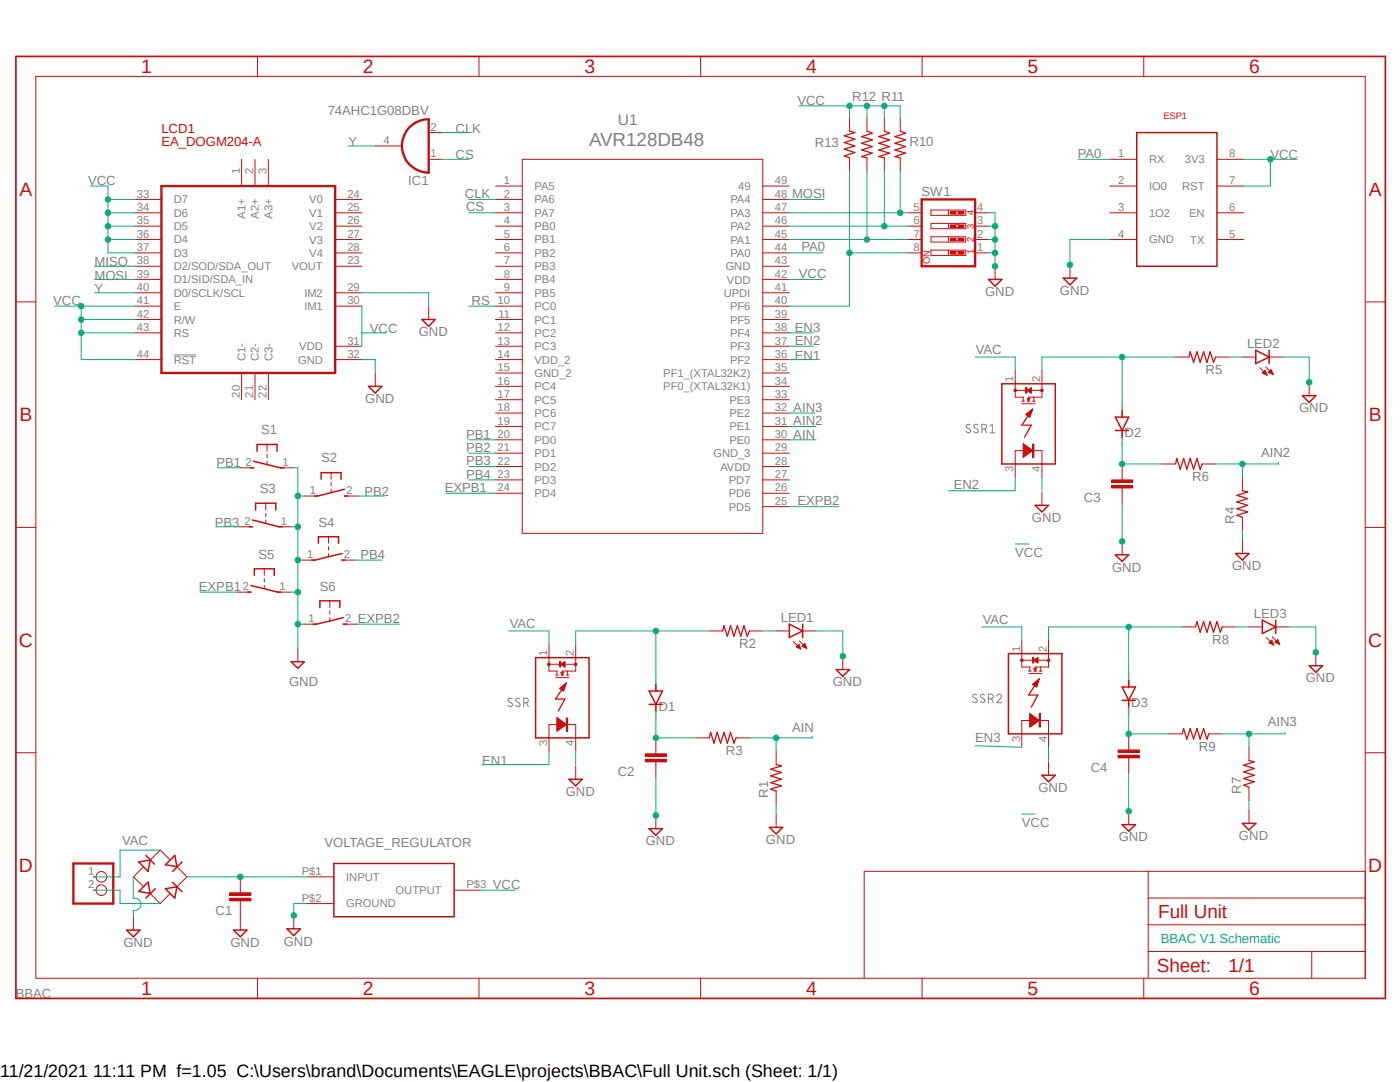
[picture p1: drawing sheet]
<svg xmlns="http://www.w3.org/2000/svg" width="279mm" height="216mm" viewBox="0 0 279 216" stroke-linecap="round" stroke-linejoin="round" font-family="sans-serif">
<path d="M2.5 10.9l274.4 189M276.9 10.9l-274.4 189" fill="none" stroke="#fff" stroke-width=".2"/>
<g fill="none" stroke="#808080" stroke-width=".2">
<path d="M34.7 70.8h4.5M193.6 84.8a.44 .44 0 0 0-.5-.1 .44 .44 0 0 0-.2 .5l.8 .6v.2l-.4 .4-.6-.3M195.2 84.8a.44 .44 0 0 0-.6-.1 .44 .44 0 0 0-.2 .5l.7 .4a.4 .4 0 0 1 .1 .5 .4 .4 0 0 1-.3 .3l-.6-.3M196 85.6h.4a.49 .49 0 0 0 .4-.7l-.2-.2h-.6v1.7M196.5 85.6l.4 .8M197.6 85l.4-.3v1.7M197.6 86.4h.9M102.2 139.4a.44 .44 0 0 0-.6-.1 .44 .44 0 0 0-.2 .6l.7 .4a.4 .4 0 0 1 .2 .4 .4 .4 0 0 1-.4 .3l-.6-.2M103.7 139.4a.44 .44 0 0 0-.5-.1 .44 .44 0 0 0-.2 .6 1.09 1.09 0 0 1 .8 .7l-.2 .4h-.2l-.5-.2M194.9 138.6a.44 .44 0 0 0-.5-.1 .44 .44 0 0 0-.2 .6 1.09 1.09 0 0 1 .8 .7l-.1 .4h-.3l-.5-.2M196.5 138.6a.48 .48 0 0 0-.8 .3v.2l.8 .5a.41 .41 0 0 1-.3 .6l-.6-.2M197.3 139.4h.4a.47 .47 0 0 0 .5-.4 .47 .47 0 0 0-.5-.5h-.4v1.7"/>
<path d="M197.9 139.4l.3 .8M198.9 138.9a.47 .47 0 0 1 .7-.4 .47 .47 0 0 1 .1 .8l-.8 .9h1M104.5 140.3h.5a.47 .47 0 0 0 .5-.5 .47 .47 0 0 0-.5-.5h-.5v1.7M105.1 140.3l.4 .7"/>
</g>
<g fill="none" stroke="#c90d0c" stroke-width=".2">
<path d="M26.9 39.8h5.3M48.2 31.8v5.3M50.9 31.8v5.3M53.6 31.8v5.3M66.9 39.8h5.3M98.9 37.1h5.3M98.9 39.8h5.3M104.2 31.8h48v74.6h-48zM152.2 37.1h5.3M152.2 39.8h5.3M26.9 42.5h5.3M26.9 45.1h5.3"/>
<path d="M26.9 47.8h5.3M26.9 50.5h5.3M26.9 53.1h5.3M26.9 55.8h5.3M26.9 58.4h5.3M66.9 42.5h5.3M66.9 45.1h5.3M66.9 47.8h5.3M66.9 50.5h5.3M66.9 53.1h5.3M66.9 58.4h5.3M98.9 42.5h5.3"/>
<path d="M98.9 45.1h5.3M98.9 47.8h5.3M98.9 50.5h5.3M98.9 53.1h5.3M98.9 55.8h5.3M98.9 58.4h5.3M152.2 42.5h5.3M152.2 45.1h5.3M152.2 47.8h5.3M152.2 50.5h5.3M152.2 53.1h5.3M152.2 55.8h5.3"/>
<path d="M152.2 58.4h5.3M185.8 41.9h6.9v1.1h-6.9zM185.8 44.6h6.9v1h-6.9zM185.8 47.2h6.9v1.1h-6.9zM185.8 49.9h6.9v1.1h-6.9zM189.3 41.9v1.1M189.3 44.6v1M189.3 47.2v1.1M189.3 49.9v1.1M190.8 42.2h.5M190.8 42.7h.5M190.8 44.8h.5"/>
<path d="M190.8 45.4h.5M190.8 47.5h.5M190.8 48h.5M190.8 50.2h.5M190.8 50.7h.5M26.9 61.1h5.3M26.9 63.8h5.3M26.9 66.4h5.3M26.9 71.8h5.3M48.2 74.4v5.4M50.9 74.4v5.4M53.6 74.4v5.4"/>
<path d="M66.9 61.1h5.3M66.9 69.1h5.3M66.9 71.8h5.3M98.9 61.1h5.3M98.9 63.8h5.3M98.9 66.4h5.3M98.9 69.1h5.3M98.9 71.8h5.3M98.9 74.4h5.3M98.9 77.1h5.3M98.9 79.8h5.3M152.2 61.1h5.3"/>
<path d="M152.2 63.8h5.3M152.2 66.4h5.3M152.2 69.1h5.3M152.2 71.8h5.3M152.2 74.4h5.3M152.2 77.1h5.3M152.2 79.8h5.3M98.9 82.4h5.3M98.9 85.1h5.3M98.9 87.8h5.3M98.9 90.4h5.3M98.9 93.1h5.3"/>
<path d="M98.9 95.8h5.3M98.9 98.4h5.3M152.2 82.4h5.3M152.2 85.1h5.3M152.2 87.8h5.3M152.2 90.4h5.3M152.2 93.1h5.3M152.2 95.8h5.3M152.2 98.4h5.3M152.2 101.1h5.3"/>
</g>
<path d="M32.2 37.1h34.7v37.3h-34.7zM183.9 39.8h10.7v13.3h-10.7z" fill="none" stroke="#c90d0c" stroke-width=".47"/>
<path d="M189.7 42.2h1.1v.5h-1.1z" fill-rule="evenodd" fill="#c90d0c"/>
<path d="M189.7 42.2h1.1v.5h-1.1z" fill="none" stroke="#c90d0c" stroke-width=".2"/>
<path d="M191.3 42.2h1.1v.5h-1.1z" fill-rule="evenodd" fill="#c90d0c"/>
<path d="M191.3 42.2h1.1v.5h-1.1z" fill="none" stroke="#c90d0c" stroke-width=".2"/>
<path d="M189.7 44.9h1.1v.5h-1.1z" fill-rule="evenodd" fill="#c90d0c"/>
<path d="M189.7 44.9h1.1v.5h-1.1z" fill="none" stroke="#c90d0c" stroke-width=".2"/>
<path d="M191.3 44.9h1.1v.5h-1.1z" fill-rule="evenodd" fill="#c90d0c"/>
<path d="M191.3 44.9h1.1v.5h-1.1z" fill="none" stroke="#c90d0c" stroke-width=".2"/>
<path d="M189.7 47.5h1.1v.5h-1.1z" fill-rule="evenodd" fill="#c90d0c"/>
<path d="M189.7 47.5h1.1v.5h-1.1z" fill="none" stroke="#c90d0c" stroke-width=".2"/>
<path d="M191.3 47.5h1.1v.5h-1.1z" fill-rule="evenodd" fill="#c90d0c"/>
<path d="M191.3 47.5h1.1v.5h-1.1z" fill="none" stroke="#c90d0c" stroke-width=".2"/>
<path d="M189.7 50.2h1.1v.5h-1.1z" fill-rule="evenodd" fill="#c90d0c"/>
<path d="M189.7 50.2h1.1v.5h-1.1z" fill="none" stroke="#c90d0c" stroke-width=".2"/>
<path d="M191.3 50.2h1.1v.5h-1.1z" fill-rule="evenodd" fill="#c90d0c"/>
<g fill="none" stroke="#c90d0c" stroke-width=".2">
<path d="M74.9 29.1h5.3M85.6 31.8h2.6M85.6 26.5h2.6M181.3 42.5h2.6M181.3 45.1h2.6M181.3 47.8h2.6M181.3 50.5h2.6M191.3 50.2h1.1v.5h-1.1zM194.6 42.5h2.7M194.6 45.1h2.7M194.6 47.8h2.7M194.6 50.5h2.7"/>
<path d="M198.6 53.1v2.7M74.9 74.4v2.7M85.6 61.1v2.7M48 93.3h2.6M53.3 88.7v1.3M53.3 90.7v.7M53.3 92v.7M56 93.3h2.6M60.7 99h2.7M66.1 94.3v1.3M66.1 96.3v.6M66.1 97.6v.7"/>
<path d="M68.7 99h2.7M47.4 118.2h2.7M47.7 105.1h2.7M52.7 113.5v1.3M52.7 115.5v.7M52.7 116.8v.7M53 100.4v1.4M53 102.4v.7M53 103.8v.6M55.4 118.2h2.7M55.7 105.1h2.6M60.2 111.8h2.7"/>
<path d="M65.6 107.1v1.3M65.6 109.1v.7M65.6 110.4v.7M65.8 119.9v1.3M68.2 111.8h2.7M59.4 129.4v2.6M60.5 124.5h2.7M65.8 121.9v.7M65.8 123.2v.7M68.5 124.5h2.7M168.2 130.9v2.7M114.9 152.8v2.7"/>
<path d="M18.6 175h.6M18.6 177.6h.6M28.5 173.1l-1.9 1.9 1.9 1.8M30 178.3l2 2 1.9-1.9M33.9 171.5l-1.9-1.9-2 2M35.3 172.9l2 2.1-2 2M48 177.6v.5M48 179.7v.6M130.9 162.7v2.7M154.9 162.4v2.7M26.6 182.9v2.7M48 182.9v2.7"/>
<path d="M58.6 182.7v2.6"/>
<circle cx="20.2" cy="177.6" r="1.06"/>
<circle cx="20.2" cy="175" r="1.06"/>
</g>
<g fill="none" stroke="#c90d0c" stroke-width=".3">
<path d="M197.3 55.8h2.6l-1.3 1.3zM73.5 77.1h2.7l-1.3 1.3zM84.2 63.8h2.7l-1.3 1.3zM50 93.3h.6M50.6 92l5.4 1.3h.6M51.3 90v-1.3h4v1.3M64.1 95.6v-1.3h4v1.3M68.7 97.6l-5.3 1.4h-.7M68.7 99h.7M49.4 118.2h.7M49.7 105.1h.7M50.1 116.8l5.3 1.4h.7"/>
<path d="M50.4 103.8l5.3 1.3h.6M50.8 114.8v-1.3h3.9v1.3M51 101.8v-1.4h4v1.4M63.5 108.4v-1.3h4.1v1.3M68.2 110.4l-5.3 1.4h-.7M68.2 111.8h.7M58.1 132h2.6l-1.3 1.3zM63.8 121.2v-1.3h4v1.3M68.5 123.2l-5.3 1.3h-.7M68.5 124.5h.7M166.9 133.6h2.6l-1.3 1.4zM113.5 155.5h2.7l-1.3 1.3z"/>
<path d="M27.7 177.9l1.8-1.9 .5 2.3zM27.7 172l2.3-.4-.5 2.3zM29.1 170.7l1.7 1.7M31 177.3l-1.9 1.9M33 172.6l1.9-1.9 .4 2.2zM33 177.3l2.3-.3-.4 2.2zM34.5 176.1l1.8 1.8M36.3 172l-1.8 1.9M129.5 165.4h2.7l-1.3 1.3zM153.5 165.1h2.7l-1.3 1.3zM25.3 185.6h2.6l-1.3 1.3zM46.6 185.6h2.7l-1.3 1.3z"/>
<path d="M57.3 185.3h2.6l-1.3 1.4z"/>
</g>
<path d="M81.6 25.5a5.5 5.5 0 0 1 4-1.7v10.7a5.4 5.4 0 0 1-4.9-3.3 5.4 5.4 0 0 1 .9-5.7zM14.6 172.3h8v8h-8z" fill="none" stroke="#c90d0c" stroke-width=".47"/>
<path d="M45.8 179.2h4.3v.5h-4.3z" fill-rule="evenodd" fill="#c90d0c"/>
<path d="M45.8 179.2h4.3v.5h-4.3z" fill="none" stroke="#c90d0c" stroke-width=".2"/>
<path d="M45.8 178.1h4.3v.5h-4.3z" fill-rule="evenodd" fill="#c90d0c"/>
<path d="M130.9 149.9v.5M130.9 152v.6M45.8 178.1h4.3v.5h-4.3zM48 175v2.6M48 180.3v2.6" fill="none" stroke="#c90d0c" stroke-width=".2"/>
<path d="M128.8 151.5h4.2v.5h-4.2z" fill-rule="evenodd" fill="#c90d0c"/>
<path d="M128.8 151.5h4.2v.5h-4.2z" fill="none" stroke="#c90d0c" stroke-width=".2"/>
<path d="M128.8 150.4h4.2v.5h-4.2z" fill-rule="evenodd" fill="#c90d0c"/>
<g fill="none" stroke="#c90d0c" stroke-width=".2">
<path d="M109.6 130.9v3h1.6v.8M109.6 132.5h5.3M110.9 134.7h.5M110.9 135.2h2.6M111.9 134.7h.6M111.9 134.2h.6l-.3 .5zM113 134.7h.5M113.3 133.9v.8M114.9 131.2v2.7h-2.7v.8M141.6 125.9h2.6M149.6 125.9h2.6M154.9 125.9h2.6"/>
<path d="M158.3 128l1.5 1.5M158.9 129.1l.5-.5 .4 .9zM158.9 129h.7M159 129.1h.6M159 128.9h.6M159.1 128.8h.4M159.2 129.2h.5M159.2 128.7h.3M159.3 128.7h.1M159.4 129.3h.3M159.6 127.9l1.4 1.5M159.6 129.4h.2"/>
<path d="M160.1 128.9h.7M160.2 125.9h2.7M160.2 128.8h.6M160.2 129h.7M160.3 128.7h.4M160.4 128.7h.3M160.5 129.1h.4M160.5 128.6h.2M160.6 128.4h.1M160.6 128.4l-.5 .5 .9 .5M160.6 128.4l.4 1M160.7 129.2h.3"/>
<path d="M160.9 129.3h.1M109.6 147.2v-2.6h5.3v2.6M128.8 150.4h4.2v.5h-4.2zM130.9 147.2v2.7M130.9 152.6v2.6M138.9 147.2h2.7M146.9 147.2h2.7M154.9 149.9v2.7M154.9 157.9v2.6"/>
</g>
<path d="M113 136.3l-2.1 3.2h1.8l-1.3 2.4M144.2 125.9l.3-1.1 .7 2.2 .6-2.2 .7 2.2 .7-2.2 .6 2.2 .7-2.2 .6 2.2 .5-1.1M141.6 147.2l.2-1.1 .7 2.2 .6-2.2 .7 2.2 .7-2.2 .7 2.2 .6-2.2 .7 2.2 .4-1.1M154.9 152.6l1.1 .2-2.2 .7 2.2 .6-2.2 .7 2.2 .7-2.2 .7 2.2 .6-2.2 .7 1.1 .4" fill="none" stroke="#c90d0c" stroke-width=".25"/>
<path d="M106.9 131.2h10.7v16h-10.7zM129.5 137.9h2.7l-1.3 2.6zM130.9 136.6v1.3M157.5 124.5l2.7 1.4-2.7 1.3zM160.2 124.5v2.7M129.5 140.5h2.7M130.9 140.5v1.4" fill="none" stroke="#c90d0c" stroke-width=".3"/>
<path d="M109.3 132.4h.4v.4h-.4z" fill-rule="evenodd" fill="#c90d0c"/>
<path d="M109.3 132.4h.4v.4h-.4z" fill="none" stroke="#c90d0c" stroke-width=".2"/>
<path d="M114.7 132.4h.4v.4h-.4z" fill-rule="evenodd" fill="#c90d0c"/>
<path d="M114.7 132.4h.4v.4h-.4z" fill="none" stroke="#c90d0c" stroke-width=".2"/>
<path d="M111.7 132h.2v1.1h-.2z" fill-rule="evenodd" fill="#c90d0c"/>
<g fill="none" stroke="#c90d0c" stroke-width=".2">
<path d="M261.3 76.3v2.7M207.9 98.2v2.6M223.9 95.2v.6M223.9 97.4v.5M223.9 108v2.7M247.9 107.8v2.6M109.6 128.6v2.6M111.7 132h.2v1.1h-.2zM111.7 137.4l1.3-1.1-.5 1.6zM111.7 137.3h.9M111.8 137.4h.8M111.8 137.2h.9"/>
<path d="M111.9 132.5l.8-.5v1.1zM111.9 137.5h.7M112 137.1h.7M112 132.6h.7M112 132.5h.7M112.1 137.6h.5M112.1 137h.7M112.1 132.7h.6M112.2 132.4h.5M112.2 136.9h.6M112.2 137.7h.3M112.3 132.8h.4"/>
<path d="M112.3 132.3h.4M112.3 136.8h.5M112.4 137.8h.1M112.4 132.9h.3M112.4 136.7h.5M112.5 132.2h.2M112.6 136.7h.3M112.6 133h.1M112.6 132.1h.1M112.7 136.6h.2M112.7 133.1h.1M112.8 136.4h.1"/>
<path d="M112.9 136.4h.1M114.9 128.6v2.6M109.6 147.2v2.7M111.2 143.2l1.8 1.4-1.8 1.3zM111.2 145.8h.1M111.2 145.7h.2M111.2 145.6h.3M111.2 145.5h.4M111.2 145.4h.6M111.2 145.3h.7M111.2 145.2h.9M111.2 145.1h1"/>
<path d="M111.2 145h1.1M111.2 144.9h1.3M111.2 144.9h1.4M111.2 144.7h1.5M111.2 144.7h1.7M111.2 144.6h1.8M111.2 144.5h1.7M111.2 144.4h1.6M111.2 144.3h1.4M111.2 144.2h1.3M111.2 144.1h1.2M111.2 144h1"/>
<path d="M111.2 143.9h.9M111.2 143.8h.7M111.2 143.7h.6M111.2 143.6h.5M111.2 143.5h.3M111.2 143.4h.2M111.2 143.3h.1M113 143.3h.3v2.6h-.3zM114.9 147.2v2.7M61.3 175h5.3M90.6 177.6h5.4M61.3 180.3h5.3"/>
</g>
<path d="M113.2 143.3v2.6" fill="none" stroke="#c90d0c" stroke-width=".25"/>
<path d="M259.9 79h2.7l-1.3 1.3zM206.6 100.8h2.7l-1.4 1.4zM222.6 110.7h2.7l-1.4 1.3zM246.6 110.4h2.7l-1.4 1.4zM66.6 172.3h24v10.6h-24z" fill="none" stroke="#c90d0c" stroke-width=".3"/>
<path d="M221.8 96.9h4.3v.5h-4.3z" fill-rule="evenodd" fill="#c90d0c"/>
<path d="M221.8 96.9h4.3v.5h-4.3z" fill="none" stroke="#c90d0c" stroke-width=".2"/>
<path d="M221.8 95.8h4.3v.5h-4.3z" fill-rule="evenodd" fill="#c90d0c"/>
<g fill="none" stroke="#c90d0c" stroke-width=".2">
<path d="M202.6 76.3v2.9h1.6v.9M202.6 77.9h5.3M205 79.5h.5l-.2 .6zM206.3 79.2v.9M207.9 76.6v2.6h-2.6v.9M234.6 71.2h2.7M242.6 71.2h2.7M247.9 71.2h2.7M251.4 73.4l1.5 1.4M251.9 74.4l1 .4M251.9 74.4l.6-.5 .4 .9M251.9 74.4h.8"/>
<path d="M252.1 74.3h.5M252.1 74.5h.6M252.2 74.1h.4M252.3 74h.2M252.3 74.6h.5M252.4 74h.1M252.6 73.2l1.5 1.5M252.6 74.7h.2M252.8 74.8h.1M253.1 74.3l.6-.5 .4 .9zM253.2 74.3h.7M253.3 71.2h2.6"/>
<path d="M253.3 74.1h.5M253.4 74.4h.6M253.4 74h.4M253.5 74h.2M253.6 73.8h.1M253.7 74.5h.3M253.9 74.6h.1M202.6 92.6v-2.7h5.3v2.7M203.9 80.1h.6M203.9 80.6h2.7M205 80.1h.5M206.1 80.1h.5"/>
<path d="M221.8 95.8h4.3v.5h-4.3zM223.9 92.6v2.6M223.9 97.9v2.6M231.9 92.6h2.7M239.9 92.6h2.7M247.9 95.2v2.7M247.9 103.2v2.7"/>
</g>
<path d="M237.3 71.2l.2-1 .7 2.1 .7-2.1 .6 2.1 .7-2.1 .7 2.1 .6-2.1 .7 2.1 .4-1.1M206.1 81.6l-2.2 3.2h1.9l-1.3 2.4M234.6 92.6l.3-1.1 .6 2.1 .7-2.1 .7 2.1 .6-2.1 .7 2.1 .7-2.1 .6 2.1 .4-1M247.9 97.9l1.1 .3-2.2 .6 2.2 .7-2.2 .7 2.2 .6-2.2 .7 2.2 .7-2.2 .6 1.1 .4" fill="none" stroke="#c90d0c" stroke-width=".25"/>
<path d="M199.9 76.6h10.7v16h-10.7zM250.6 69.9l2.7 1.3-2.7 1.4zM253.3 69.9v2.7M222.6 83.2h2.7l-1.4 2.7zM222.6 85.9h2.7M223.9 81.9v1.3M223.9 85.9v1.3" fill="none" stroke="#c90d0c" stroke-width=".3"/>
<path d="M202.4 77.7h.4v.4h-.4z" fill-rule="evenodd" fill="#c90d0c"/>
<path d="M202.4 77.7h.4v.4h-.4z" fill="none" stroke="#c90d0c" stroke-width=".2"/>
<path d="M207.7 77.7h.4v.4h-.4z" fill-rule="evenodd" fill="#c90d0c"/>
<path d="M207.7 77.7h.4v.4h-.4z" fill="none" stroke="#c90d0c" stroke-width=".2"/>
<path d="M204.7 77.3h.3v1.1h-.3z" fill-rule="evenodd" fill="#c90d0c"/>
<g fill="none" stroke="#c90d0c" stroke-width=".2">
<path d="M202.6 73.9v2.7M204.7 77.3h.3v1.1h-.3zM205 77.9l.8-.5v1zM205 77.9h.8M205.1 78h.7M205.1 77.8h.7M205.3 78.1h.5M205.3 77.7h.5M205.4 78.2h.4M205.4 77.6h.4M205.6 78.3h.2M205.6 77.5h.2"/>
<path d="M205.7 78.4h.1M205.7 77.4h.1M207.9 73.9v2.7M202.6 92.6v2.6M204.2 88.6l1.9 1.3-1.9 1.3zM204.2 91.2l.1 .1M204.2 91.1h.2M204.2 91h.3M204.2 90.9h.4M204.2 90.8h.6M204.2 90.7h.7M204.2 90.6h.9"/>
<path d="M204.2 90.6h1M204.2 90.4h1.1M204.2 90.3h1.2M204.2 90.3h1.4M204.2 90.2h1.5M204.2 90h1.7M204.2 90h1.8M204.2 89.9h1.8M204.2 89.7h1.7M204.2 89.7h1.5M204.2 89.6h1.4M204.2 89.5h1.3"/>
<path d="M204.2 89.4h1.2M204.2 89.3h1M204.2 89.2h.9M204.2 89.1h.7M204.2 89h.6M204.2 88.9h.5M204.2 88.8h.3M204.2 88.7h.2M204.2 88.6h.1M204.7 82.7l1.4-1.1-.6 1.6zM204.8 82.7h.9M204.8 82.6h.9"/>
<path d="M204.9 82.8h.8M204.9 82.5h.9M205.1 82.9h.6M205.1 82.4h.7M205.2 83h.4M205.2 82.3h.6M205.3 82.3h.6M205.4 83.1h.2M205.4 82.1h.5M205.5 83.2h.1M205.6 82h.4M205.7 82h.3"/>
<path d="M205.8 81.9h.2M205.9 81.7h.1M206 81.7h.1M206.1 88.6h.2v2.6h-.2zM207.9 92.6v2.6M262.6 130.2v2.6M209.3 152v2.7M225.3 149.1v.5M225.3 151.2v.6M225.3 161.9v2.6M249.3 161.6v2.7"/>
</g>
<path d="M206.2 88.6v2.6" fill="none" stroke="#c90d0c" stroke-width=".25"/>
<path d="M261.3 132.8h2.6l-1.3 1.4zM207.9 154.7h2.7l-1.3 1.3zM223.9 164.5h2.7l-1.3 1.4zM247.9 164.3h2.7l-1.3 1.3z" fill="none" stroke="#c90d0c" stroke-width=".3"/>
<path d="M223.1 150.7h4.3v.5h-4.3z" fill-rule="evenodd" fill="#c90d0c"/>
<path d="M223.1 150.7h4.3v.5h-4.3z" fill="none" stroke="#c90d0c" stroke-width=".2"/>
<path d="M223.1 149.6h4.3v.6h-4.3z" fill-rule="evenodd" fill="#c90d0c"/>
<g fill="none" stroke="#c90d0c" stroke-width=".2">
<path d="M203.9 130.2v2.9h1.6v.8M203.9 131.7h5.4M205.3 133.9h.5M205.3 134.4h2.6M206.3 133.9h.6M206.3 133.3h.6l-.3 .6zM207.4 133.9h.5M207.7 133.1v.8M209.3 130.4v2.7h-2.7v.8M235.9 125.1h2.7M243.9 125.1h2.7M249.3 125.1h2.6"/>
<path d="M252.7 127.2l1.5 1.5M253.3 128.3l.9 .4M253.3 128.3h.7M253.4 128.4h.6M253.4 128.1h.6M253.5 128.1h.4M253.6 128h.3M253.6 128.4h.5M253.7 127.9h.1M253.8 127.8l-.5 .5M253.8 127.8l.4 .9M253.8 127.8h.1"/>
<path d="M253.9 128.6h.2M253.9 127.1l1.5 1.5M254.1 128.7h.1M254.5 128.1h.7M254.5 128.1l.9 .5M254.5 128.1l.5-.5 .4 1M254.6 128.1h.6M254.6 125.1h2.7M254.6 128h.5M254.7 128.3h.6M254.8 127.9h.3M254.8 127.8h.3"/>
<path d="M254.9 128.4h.4M254.9 127.7h.1M255.1 128.4h.3M255.4 128.6h.1M203.9 146.4v-2.6h5.4v2.6M223.1 149.6h4.3v.6h-4.3zM225.3 146.4v2.7M225.3 151.8v2.6M233.3 146.4h2.6M241.3 146.4h2.6M249.3 149.1v2.7M249.3 157.1v2.7"/>
</g>
<path d="M207.4 135.5l-2.1 3.2h1.8l-1.3 2.4M238.6 125.1l.3-1.1 .6 2.2 .7-2.2 .7 2.2 .6-2.2 .7 2.2 .7-2.2 .6 2.2 .4-1.1M235.9 146.4l.3-1 .7 2.1 .6-2.1 .7 2.1 .7-2.1 .6 2.1 .7-2.1 .7 2.1 .4-1.1M249.3 151.8l1 .2-2.1 .7 2.1 .6-2.1 .7 2.1 .7-2.1 .7 2.1 .6-2.1 .7 1.1 .4" fill="none" stroke="#c90d0c" stroke-width=".25"/>
<path d="M201.3 130.4h10.6v16h-10.6zM223.9 137.1h2.7l-1.3 2.6zM223.9 139.7h2.7M225.3 135.8v1.3M225.3 139.7v1.4M251.9 123.7l2.7 1.4-2.7 1.3zM254.6 123.7v2.7" fill="none" stroke="#c90d0c" stroke-width=".3"/>
<path d="M203.8 131.6h.3v.4h-.3z" fill-rule="evenodd" fill="#c90d0c"/>
<path d="M203.8 131.6h.3v.4h-.3z" fill="none" stroke="#c90d0c" stroke-width=".2"/>
<path d="M209.1 131.6h.4v.4h-.4z" fill-rule="evenodd" fill="#c90d0c"/>
<path d="M209.1 131.6h.4v.4h-.4z" fill="none" stroke="#c90d0c" stroke-width=".2"/>
<path d="M206.1 131.2h.2v1.1h-.2z" fill-rule="evenodd" fill="#c90d0c"/>
<g fill="none" stroke="#c90d0c" stroke-width=".2">
<path d="M7.2 15.2h265.3v180h-265.3zM51.4 11.3v3.9M95.6 11.3v3.9M139.8 11.3v3.9M184 11.3v3.9M228.3 11.3v3.9M169.5 23.5v2.7M169.5 31.5v2.7M173 23.5v2.7M173 31.5v2.7M176.5 23.5v2.7M176.5 31.5v2.7"/>
<path d="M179.7 23.5v2.7M179.7 31.5v2.7M221.5 31.8h5.4M221.5 37.1h5.4M242.9 31.8h5.3M242.9 37.1h5.3M213.5 52.8v2.7M221.5 42.5h5.4M221.5 47.8h5.4M242.9 42.5h5.3M242.9 47.8h5.3M3.2 60.2h4"/>
<path d="M272.5 60.2h4M3.2 105.2h4M272.5 105.2h4M203.9 127.8v2.6M206.1 131.2h.2v1.1h-.2zM206.1 136.6l.8 .5M206.1 136.6l1.3-1.1-.5 1.6M206.1 136.6h1M206.2 136.7h.8M206.2 136.4h.9M206.3 136.4h.8M206.4 131.7h.7"/>
<path d="M206.4 136.7h.6M206.4 136.3h.7M206.5 131.8h.6M206.5 131.6h.6M206.5 136.8h.5M206.5 136.2h.7M206.6 131.9h.5M206.6 136.9h.3M206.7 131.5h.4M206.7 136.1h.5M206.7 132h.4M206.8 131.4h.3"/>
<path d="M206.8 137h.1M206.8 136h.4M206.9 132.1h.2M206.9 135.9h.4M207 131.4h.1M207 132.2h.1M207.1 135.8h.2M207.1 131.2h.1M207.1 131.2v1.1l-.8-.6M207.1 131.2l-.8 .5M207.1 135.7h.2M207.3 135.6h.1"/>
<path d="M207.4 135.5v.1M209.3 127.8v2.6M3.2 150.2h4M203.9 146.4v2.7M205.5 142.4l1.9 1.4-1.9 1.3zM205.5 145h.1M205.5 144.9h.2M205.5 144.9h.4M205.5 144.7h.5M205.5 144.7h.6M205.5 144.6h.8M205.5 144.5h.9"/>
<path d="M205.5 144.4h1M205.5 144.3h1.2M205.5 144.2h1.3M205.5 144.1h1.5M205.5 144h1.6M205.5 143.9h1.7M205.5 143.8h1.8M205.5 143.7h1.8M205.5 143.6h1.7M205.5 143.5h1.6M205.5 143.4h1.4M205.5 143.3h1.3"/>
<path d="M205.5 143.2h1.1M205.5 143.1h1M205.5 143h.9M205.5 142.9h.7M205.5 142.8h.6M205.5 142.7h.5M205.5 142.6h.3M205.5 142.5h.2M205.5 142.5h.1M207.4 142.5h.2v2.6h-.2zM209.3 146.4v2.7M272.5 150.2h4"/>
<path d="M229.2 173.9v21.3M229.2 179.2h43.3M272.5 173.9h-100v21.3M51.4 195.2v4M95.6 195.2v4M139.8 195.2v4M184 195.2v4M228.3 195.2v4M229.2 189.9h43.3M229.2 184.5h43.3M261.8 189.9v5.3"/>
</g>
<path d="M169.5 26.2l1.1 .3-2.1 .6 2.1 .7-2.1 .6 2.1 .7-2.1 .7 2.1 .6-2.1 .7 1 .4M173 26.2l1.1 .4-2.1 .7 2.1 .6-2.1 .7 2.1 .7-2.1 .6 2.1 .7-2.1 .6 1 .3M176.5 26.2l1 .4-2.1 .7 2.1 .6-2.1 .7 2.1 .7-2.1 .6 2.1 .7-2.1 .6 1.1 .3M179.7 26.2l1 .4-2.1 .7 2.1 .6-2.1 .7 2.1 .7-2.1 .6 2.1 .7-2.1 .6 1.1 .3M207.5 142.5v2.6" fill="none" stroke="#c90d0c" stroke-width=".25"/>
<path d="M3.2 11.3h273.3v187.9h-273.3z" fill="none" stroke="#c90d0c" stroke-width=".34"/>
<path d="M226.9 26.5h16v26.6h-16zM212.2 55.5h2.7l-1.4 1.4z" fill="none" stroke="#c90d0c" stroke-width=".3"/>
<path d="M69.6 29.1h5.3M157.5 39.8h7M18.9 53.1h8M18.9 55.8h8M18.9 58.4h8M72.2 58.4h13.4v2.7M72.2 71.8h2.7v2.6M58.6 93.3h.8v36.1M59.4 99h1.3" fill="none" stroke="#0dab76" stroke-width=".2"/>
<circle cx="59.4" cy="99" r=".55" fill="#0dab76"/>
<g fill="none" stroke="#0dab76" stroke-width=".2">
<path d="M58.3 105.1h1.1"/>
<circle cx="59.4" cy="99" r=".55"/>
</g>
<circle cx="59.4" cy="105.1" r=".55" fill="#0dab76"/>
<g fill="none" stroke="#0dab76" stroke-width=".2">
<path d="M59.4 111.8h.8"/>
<circle cx="59.4" cy="105.1" r=".55"/>
</g>
<circle cx="59.4" cy="111.8" r=".55" fill="#0dab76"/>
<g fill="none" stroke="#0dab76" stroke-width=".2">
<path d="M58.1 118.2h1.3"/>
<circle cx="59.4" cy="111.8" r=".55"/>
</g>
<circle cx="59.4" cy="118.2" r=".55" fill="#0dab76"/>
<g fill="none" stroke="#0dab76" stroke-width=".2">
<path d="M59.4 124.5h1.1"/>
<circle cx="59.4" cy="118.2" r=".55"/>
</g>
<circle cx="59.4" cy="124.5" r=".55" fill="#0dab76"/>
<g fill="none" stroke="#0dab76" stroke-width=".2">
<path d="M26.6 181.7l.1 1.3M61.3 180.3h-2.7v2.6"/>
<circle cx="59.4" cy="124.5" r=".55"/>
</g>
<circle cx="58.6" cy="182.7" r=".55" fill="#0dab76"/>
<g fill="none" stroke="#0dab76" stroke-width=".2">
<path d="M130.9 155.2v8"/>
<circle cx="58.6" cy="182.7" r=".55"/>
</g>
<circle cx="130.9" cy="162.7" r=".55" fill="#0dab76"/>
<g fill="none" stroke="#0dab76" stroke-width=".2">
<path d="M162.9 125.9h5.3v5.3M154.9 160.5v1.9"/>
<circle cx="130.9" cy="162.7" r=".55"/>
</g>
<circle cx="168.2" cy="130.9" r=".55" fill="#0dab76"/>
<g fill="none" stroke="#0dab76" stroke-width=".2">
<path d="M223.9 100.5v8"/>
<circle cx="168.2" cy="130.9" r=".55"/>
</g>
<circle cx="223.9" cy="108" r=".55" fill="#0dab76"/>
<g fill="none" stroke="#0dab76" stroke-width=".2">
<path d="M255.9 71.2h5.4v5.4M247.9 105.9v1.9"/>
<circle cx="223.9" cy="108" r=".55"/>
</g>
<circle cx="261.3" cy="76.3" r=".55" fill="#0dab76"/>
<g fill="none" stroke="#0dab76" stroke-width=".2">
<path d="M225.3 154.4v8"/>
<circle cx="261.3" cy="76.3" r=".55"/>
</g>
<circle cx="225.3" cy="161.9" r=".55" fill="#0dab76"/>
<g fill="none" stroke="#0dab76" stroke-width=".2">
<path d="M257.3 125.1h5.3v5.3M249.3 159.8v1.8"/>
<circle cx="225.3" cy="161.9" r=".55"/>
</g>
<circle cx="262.6" cy="130.2" r=".55" fill="#0dab76"/>
<g fill="none" stroke="#0dab76" stroke-width=".2">
<path d="M197.3 42.5h1.3v10.9M197.3 47.8h1.3"/>
<circle cx="262.6" cy="130.2" r=".55"/>
</g>
<circle cx="198.6" cy="47.8" r=".55" fill="#0dab76"/>
<g fill="none" stroke="#0dab76" stroke-width=".2">
<path d="M197.3 50.5h1.3"/>
<circle cx="198.6" cy="47.8" r=".55"/>
</g>
<circle cx="198.6" cy="50.5" r=".55" fill="#0dab76"/>
<g fill="none" stroke="#0dab76" stroke-width=".2">
<path d="M197.3 45.1h1.3"/>
<circle cx="198.6" cy="50.5" r=".55"/>
</g>
<circle cx="198.6" cy="45.1" r=".55" fill="#0dab76"/>
<circle cx="198.6" cy="45.1" r=".55" fill="none" stroke="#0dab76" stroke-width=".2"/>
<circle cx="198.6" cy="53.1" r=".55" fill="#0dab76"/>
<g fill="none" stroke="#0dab76" stroke-width=".2">
<path d="M221.5 47.8h-8v5.3"/>
<circle cx="198.6" cy="53.1" r=".55"/>
</g>
<circle cx="213.5" cy="52.8" r=".55" fill="#0dab76"/>
<g fill="none" stroke="#0dab76" stroke-width=".2">
<path d="M88.2 26.5h5.4M88.2 31.8h5.4M93.6 39.8h5.3M93.6 42.5h5.3M93.6 61.1h5.3M194.6 71.2h8v2.7M101.6 125.9h8v2.7M195.9 125.1h8v2.7M18.6 177.6h5.4v2.7h8M32 169.6h-8v5.4h-5.4M37.3 175h24"/>
<circle cx="213.5" cy="52.8" r=".55"/>
</g>
<circle cx="48" cy="175" r=".55" fill="#0dab76"/>
<g fill="none" stroke="#0dab76" stroke-width=".2">
<path d="M157.5 55.8h6.7M16.2 63.8h10.7M26.9 61.1h-10.7v5.3h10.7M72.2 61.1v8M77 66.2v.2h-4.8M202.6 108.5h2.7M96 177.6h6.9M203.9 162.4h2.7"/>
<circle cx="48" cy="175" r=".55"/>
</g>
<circle cx="16.2" cy="63.8" r=".55" fill="#0dab76"/>
<g fill="none" stroke="#0dab76" stroke-width=".2">
<path d="M16.2 66.4v5.4h10.7"/>
<circle cx="16.2" cy="63.8" r=".55"/>
</g>
<circle cx="16.2" cy="66.4" r=".55" fill="#0dab76"/>
<g fill="none" stroke="#0dab76" stroke-width=".2">
<path d="M10.9 61.1h5.3"/>
<circle cx="16.2" cy="66.4" r=".55"/>
</g>
<circle cx="16.2" cy="61.1" r=".55" fill="#0dab76"/>
<g fill="none" stroke="#0dab76" stroke-width=".2">
<path d="M21.5 39.8h5.4M21.5 37.1v5.4h5.4"/>
<circle cx="16.2" cy="61.1" r=".55"/>
</g>
<circle cx="21.5" cy="39.8" r=".55" fill="#0dab76"/>
<g fill="none" stroke="#0dab76" stroke-width=".2">
<path d="M21.5 42.5v2.6h5.4"/>
<circle cx="21.5" cy="39.8" r=".55"/>
</g>
<circle cx="21.5" cy="42.5" r=".55" fill="#0dab76"/>
<g fill="none" stroke="#0dab76" stroke-width=".2">
<path d="M21.5 45.1v2.7h5.4"/>
<circle cx="21.5" cy="42.5" r=".55"/>
</g>
<circle cx="21.5" cy="45.1" r=".55" fill="#0dab76"/>
<g fill="none" stroke="#0dab76" stroke-width=".2">
<path d="M21.5 47.8v2.7h5.4"/>
<circle cx="21.5" cy="45.1" r=".55"/>
</g>
<circle cx="21.5" cy="47.8" r=".55" fill="#0dab76"/>
<g fill="none" stroke="#0dab76" stroke-width=".2">
<path d="M18.1 37.1h3.4M159.4 21.1h20.3v2.4M176.5 21.1v2.4"/>
<circle cx="21.5" cy="47.8" r=".55"/>
</g>
<circle cx="176.5" cy="21.1" r=".55" fill="#0dab76"/>
<g fill="none" stroke="#0dab76" stroke-width=".2">
<path d="M173 21.1v2.4"/>
<circle cx="176.5" cy="21.1" r=".55"/>
</g>
<circle cx="173" cy="21.1" r=".55" fill="#0dab76"/>
<g fill="none" stroke="#0dab76" stroke-width=".2">
<path d="M169.5 21.1v2.4"/>
<circle cx="173" cy="21.1" r=".55"/>
</g>
<circle cx="169.5" cy="21.1" r=".55" fill="#0dab76"/>
<g fill="none" stroke="#0dab76" stroke-width=".2">
<path d="M248.2 31.8h10.7M253.5 31.8v5.3h-5.3"/>
<circle cx="169.5" cy="21.1" r=".55"/>
</g>
<circle cx="253.5" cy="31.8" r=".55" fill="#0dab76"/>
<g fill="none" stroke="#0dab76" stroke-width=".2">
<path d="M157.5 71.8h4.8M130.9 125.9v10.7M141.6 125.9h-26.7v2.7M152.2 125.9h2.7M109.6 149.9v2.7h-13.4"/>
<circle cx="253.5" cy="31.8" r=".55"/>
</g>
<circle cx="130.9" cy="125.9" r=".55" fill="#0dab76"/>
<g fill="none" stroke="#0dab76" stroke-width=".2">
<path d="M130.9 141.9v5.3h8"/>
<circle cx="130.9" cy="125.9" r=".55"/>
</g>
<circle cx="130.9" cy="147.2" r=".55" fill="#0dab76"/>
<g fill="none" stroke="#0dab76" stroke-width=".2">
<path d="M154.9 147.2v2.7M162.1 146.9v.3h-12.5"/>
<circle cx="130.9" cy="147.2" r=".55"/>
</g>
<circle cx="154.9" cy="147.2" r=".55" fill="#0dab76"/>
<g fill="none" stroke="#0dab76" stroke-width=".2">
<path d="M157.5 69.1h4.8M223.9 71.2v10.7M234.6 71.2h-26.7v2.7M245.3 71.2h2.6M43.4 93.3h4.6M71.4 99h5.4M89 98.4h9.9M93.6 87.8h5.3M93.6 93.1h5.3M93.6 90.4h5.3M93.6 95.8h5.3M157.5 87.8h5.4"/>
<path d="M202.6 95.2v2.7h-13.3M40 118.2h7.4M43.1 105.1h4.6M70.9 111.8h5.3M157.5 101.1h9.9M71.2 124.5h8.5M114.9 149.9v2.7M26.6 175v4.3M26.6 179.3a1.21 1.21 0 0 1 1.5 1.1 1.21 1.21 0 0 1-1.3 1.3"/>
<circle cx="154.9" cy="147.2" r=".55"/>
</g>
<circle cx="223.9" cy="71.2" r=".55" fill="#0dab76"/>
<g fill="none" stroke="#0dab76" stroke-width=".2">
<path d="M223.9 87.2v5.4h8"/>
<circle cx="223.9" cy="71.2" r=".55"/>
</g>
<circle cx="223.9" cy="92.6" r=".55" fill="#0dab76"/>
<g fill="none" stroke="#0dab76" stroke-width=".2">
<path d="M207.9 95.2v2.7M247.9 92.6v2.6M255.1 92.3v.3h-12.5"/>
<circle cx="223.9" cy="92.6" r=".55"/>
</g>
<circle cx="247.9" cy="92.6" r=".55" fill="#0dab76"/>
<g fill="none" stroke="#0dab76" stroke-width=".2">
<path d="M157.5 85.1h5.4M225.3 125.1v10.7M235.9 125.1h-26.6v2.7M246.6 125.1h2.7"/>
<circle cx="247.9" cy="92.6" r=".55"/>
</g>
<circle cx="225.3" cy="125.1" r=".55" fill="#0dab76"/>
<g fill="none" stroke="#0dab76" stroke-width=".2">
<path d="M225.3 141.1v5.3h8"/>
<circle cx="225.3" cy="125.1" r=".55"/>
</g>
<circle cx="225.3" cy="146.4" r=".55" fill="#0dab76"/>
<g fill="none" stroke="#0dab76" stroke-width=".2">
<path d="M209.3 149.1v2.7M249.3 146.4v2.7M256.5 146.1v.3h-12.6"/>
<circle cx="225.3" cy="146.4" r=".55"/>
</g>
<circle cx="249.3" cy="146.4" r=".55" fill="#0dab76"/>
<g fill="none" stroke="#0dab76" stroke-width=".2">
<path d="M179.7 34.2v8.3M157.5 42.5h23.8M157.5 66.4h4.8M157.5 82.4h5.1M194.6 148.8l9.3 .3"/>
<circle cx="249.3" cy="146.4" r=".55"/>
</g>
<circle cx="179.7" cy="42.5" r=".55" fill="#0dab76"/>
<g fill="none" stroke="#0dab76" stroke-width=".2">
<path d="M176.5 34.2v10.9M157.5 45.1h23.8"/>
<circle cx="179.7" cy="42.5" r=".55"/>
</g>
<circle cx="176.5" cy="45.1" r=".55" fill="#0dab76"/>
<g fill="none" stroke="#0dab76" stroke-width=".2">
<path d="M173 34.2v13.6M157.5 47.8h23.8"/>
<circle cx="176.5" cy="45.1" r=".55"/>
</g>
<circle cx="173" cy="47.8" r=".55" fill="#0dab76"/>
<g fill="none" stroke="#0dab76" stroke-width=".2">
<path d="M169.5 34.2v26.9h-12M169.5 50.5h11.8"/>
<circle cx="173" cy="47.8" r=".55"/>
</g>
<circle cx="169.5" cy="50.5" r=".55" fill="#0dab76"/>
<g fill="none" stroke="#0dab76" stroke-width=".2">
<path d="M215.1 31.8h6.4M157.5 50.5h6.7"/>
<circle cx="169.5" cy="50.5" r=".55"/>
</g>
<g font-size="3.9" fill="#c90d0c">
<text x="28.2" y="14.6">1</text>
<text x="72.4" y="14.6">2</text>
<text x="116.6" y="14.6">3</text>
<text x="160.9" y="14.6">4</text>
<text x="205.1" y="14.6">5</text>
<text x="249.3" y="14.6">6</text>
<text x="3.9" y="39.1">A</text>
<text x="273.2" y="39.1">A</text>
<text x="3.9" y="84.1">B</text>
<text x="273.2" y="84.1">B</text>
<text x="3.8" y="129.1">C</text>
<text x="273.1" y="129.1">C</text>
<text x="3.8" y="174.1">D</text>
<text x="273.1" y="174.1">D</text>
<text x="28.2" y="198.5">1</text>
<text x="72.4" y="198.5">2</text>
<text x="116.6" y="198.5">3</text>
<text x="160.9" y="198.5">4</text>
<text x="205.1" y="198.5">5</text>
<text x="249.3" y="198.5">6</text>
</g>
<text font-size="3.8" fill="#808080" x="117.6" y="29.1">AVR128DB48</text>
<g font-size="3.8" fill="#c90d0c">
<text x="231.1" y="183.2">Full Unit</text>
<text x="230.9" y="194">Sheet:</text>
<text x="245.2" y="193.9">1/1</text>
</g>
<text font-size="3.6" x="0" y="214.9">11/21/2021 11:11 PM f=1.05 C:\Users\brand\Documents\EAGLE\projects\BBAC\Full Unit.sch (Sheet: 1/1)</text>
<text font-size="3.1" fill="#808080" x="123.3" y="24.9">U1</text>
<g font-size="2.6" fill="#808080">
<text x="65.4" y="23">74AHC1G08DBV</text>
<text x="159.1" y="20.9">VCC</text>
<text x="170.1" y="20.1">R12 R11</text>
<text x="69.6" y="29.1">Y</text>
<text x="90.9" y="26.5">CLK</text>
<text x="162.6" y="29.3">R13</text>
<text x="181.5" y="29.1">R10</text>
<text x="90.9" y="31.8">CS</text>
<text x="215.1" y="31.5">PA0</text>
<text x="253.5" y="31.8">VCC</text>
<text x="17.6" y="36.8">VCC</text>
<text x="81.5" y="37">IC1</text>
<text x="92.8" y="39.5">CLK</text>
<text x="158.1" y="39.5">MOSI</text>
<text x="183.9" y="39.1">SW1</text>
<text x="93" y="42.2">CS</text>
<text x="18.9" y="53.1">MISO</text>
<text x="159.9" y="50.2">PA0</text>
<text x="18.9" y="55.8">MOSI</text>
<text x="18.9" y="58.4">Y</text>
<text x="159.4" y="55.5">VCC</text>
<text x="196.6" y="59.1">GND</text>
<text x="211.5" y="58.8">GND</text>
<text x="10.6" y="60.8">VCC</text>
<text x="94.1" y="60.8">RS</text>
<text x="73.8" y="66.4">VCC</text>
<text x="83.6" y="67.1">GND</text>
<text x="158.6" y="71.8">EN1</text>
<text x="158.6" y="68.8">EN2</text>
<text x="158.6" y="66.2">EN3</text>
<text x="194.8" y="70.6">VAC</text>
<text x="248.9" y="69.4">LED2</text>
<text x="240.6" y="74.7">R5</text>
<text x="72.9" y="80.4">GND</text>
<text x="158.3" y="82.2">AIN3</text>
<text x="259.2" y="82.3">GND</text>
<text x="52.1" y="86.7">S1</text>
<text x="93" y="87.5">PB1</text>
<text x="158.3" y="87.5">AIN</text>
<text x="158.3" y="84.8">AIN2</text>
<text x="224.4" y="87.2">D2</text>
<text x="43.2" y="93.1">PB1</text>
<text x="64.1" y="92.3">S2</text>
<text x="93" y="92.8">PB3</text>
<text x="93" y="90.2">PB2</text>
<text x="93" y="95.5">PB4</text>
<text x="251.7" y="91.1">AIN2</text>
<text x="51.9" y="98.4">S3</text>
<text x="72.8" y="99">PB2</text>
<text x="88.8" y="98.2">EXPB1</text>
<text x="159.1" y="100.8">EXPB2</text>
<text x="190.3" y="97.6">EN2</text>
<text x="216.3" y="100.2">C3</text>
<text x="237.9" y="96">R6</text>
<text x="42.9" y="105.1">PB3</text>
<text x="63.5" y="105.1">S4</text>
<text x="205.9" y="104.2">GND</text>
<text x="246.4" y="104.6" transform="rotate(-90 246.4 104.6)">R4</text>
<text x="51.6" y="111.5">S5</text>
<text x="72" y="111.5">PB4</text>
<text x="202.6" y="111.2">VCC</text>
<text x="245.9" y="113.7">GND</text>
<text x="39.7" y="117.9">EXPB1</text>
<text x="63.8" y="117.9">S6</text>
<text x="222" y="114">GND</text>
<text x="71.4" y="124.3">EXPB2</text>
<text x="101.7" y="125.3">VAC</text>
<text x="155.8" y="124">LED1</text>
<text x="196.1" y="124.5">VAC</text>
<text x="250.2" y="123.2">LED3</text>
<text x="147.5" y="129.3">R2</text>
<text x="241.9" y="128.5">R8</text>
<text x="57.7" y="136.9">GND</text>
<text x="166.2" y="136.9">GND</text>
<text x="260.6" y="136.1">GND</text>
<text x="131.4" y="141.9">D1</text>
<text x="225.8" y="141.1">D3</text>
<text x="158.1" y="146">AIN</text>
<text x="194.6" y="148">EN3</text>
<text x="239.3" y="149.9">R9</text>
<text x="253" y="144.9">AIN3</text>
<text x="96.2" y="152.6">EN1</text>
<text x="123.3" y="154.8">C2</text>
<text x="144.9" y="150.7">R3</text>
<text x="217.7" y="154">C4</text>
<text x="112.9" y="158.8">GND</text>
<text x="153.3" y="159.2" transform="rotate(-90 153.3 159.2)">R1</text>
<text x="207.3" y="158">GND</text>
<text x="247.7" y="158.4" transform="rotate(-90 247.7 158.4)">R7</text>
<text x="203.9" y="165.1">VCC</text>
<text x="223.3" y="167.9">GND</text>
<text x="247.3" y="167.6">GND</text>
<text x="24.4" y="168.7">VAC</text>
<text x="64.8" y="169.1">VOLTAGE_REGULATOR</text>
<text x="128.9" y="168.7">GND</text>
<text x="152.9" y="168.4">GND</text>
<text x="98.3" y="177.3">VCC</text>
<text x="43" y="182.5">C1</text>
<text x="24.6" y="188.9">GND</text>
<text x="46" y="188.9">GND</text>
<text x="56.6" y="188.7">GND</text>
<text x="3.2" y="199.2">BBAC</text>
</g>
<g font-size="2.6" fill="#c90d0c">
<text x="32.2" y="26.5">LCD1</text>
<text x="32.2" y="29.1">EA_DOGM204-A</text>
</g>
<text font-size="2.6" fill="#0dab76" x="231.6" y="188.3">BBAC V1 Schematic</text>
<g font-size="2.2" fill="#808080">
<text x="76.5" y="28.7">4</text>
<text x="85.9" y="26.1">2</text>
<text x="47.8" y="34.7" transform="rotate(-90 47.8 34.7)">1</text>
<text x="50.5" y="34.7" transform="rotate(-90 50.5 34.7)">2</text>
<text x="53.2" y="34.7" transform="rotate(-90 53.2 34.7)">3</text>
<text x="85.9" y="31.4">1</text>
<text x="223.2" y="31.4">1</text>
<text x="229.3" y="32.6">RX</text>
<text x="236.5" y="32.6">3V3</text>
<text x="245.3" y="31.4">8</text>
<text x="27.3" y="39.4">33</text>
<text x="34.7" y="40.6">D7</text>
<text x="61.7" y="40.6">V0</text>
<text x="69.3" y="39.4">24</text>
<text x="100.5" y="36.7">1</text>
<text x="100.5" y="39.4">2</text>
<text x="106.7" y="37.9">PA5</text>
<text x="106.7" y="40.6">PA6</text>
<text x="145.8" y="40.6">PA4</text>
<text x="147.3" y="37.9">49</text>
<text x="154.6" y="39.4">48</text>
<text x="154.6" y="36.7">49</text>
<text x="223.2" y="36.7">2</text>
<text x="229.3" y="37.9">IO0</text>
<text x="235.9" y="37.9">RST</text>
<text x="245.3" y="36.7">7</text>
<text x="27.3" y="42.1">34</text>
<text x="27.3" y="47.4">36</text>
<text x="27.3" y="44.7">35</text>
<text x="34.7" y="43.3">D6</text>
<text x="34.7" y="45.9">D5</text>
<text x="49" y="43.6" transform="rotate(-90 49 43.6)">A1+</text>
<text x="51.7" y="43.6" transform="rotate(-90 51.7 43.6)">A2+</text>
<text x="54.4" y="43.6" transform="rotate(-90 54.4 43.6)">A3+</text>
<text x="61.7" y="43.3">V1</text>
<text x="61.7" y="45.9">V2</text>
<text x="69.3" y="42.1">25</text>
<text x="69.3" y="44.7">26</text>
<text x="69.3" y="47.4">27</text>
<text x="100.5" y="42.1">3</text>
<text x="100.5" y="44.7">4</text>
<text x="100.5" y="47.4">5</text>
<text x="106.7" y="43.3">PA7</text>
<text x="106.7" y="45.9">PB0</text>
<text x="145.8" y="45.9">PA2</text>
<text x="145.8" y="43.3">PA3</text>
<text x="154.6" y="47.4">45</text>
<text x="154.6" y="44.7">46</text>
<text x="154.6" y="42.1">47</text>
<text x="182.3" y="42.1">5</text>
<text x="182.3" y="44.7">6</text>
<text x="182.3" y="47.4">7</text>
<text x="195" y="47.4">2</text>
<text x="195" y="44.7">3</text>
<text x="195" y="42.1">4</text>
<text x="223.2" y="42.1">3</text>
<text x="223.2" y="47.4">4</text>
<text x="229.3" y="43.3">1O2</text>
<text x="237.3" y="43.3">EN</text>
<text x="245.3" y="42.1">6</text>
<text x="245.3" y="47.4">5</text>
<text x="27.3" y="52.7">38</text>
<text x="27.3" y="50.1">37</text>
<text x="34.7" y="53.9">D2/SOD/SDA_OUT</text>
<text x="34.7" y="51.2">D3</text>
<text x="34.7" y="48.6">D4</text>
<text x="58.2" y="53.9">VOUT</text>
<text x="61.7" y="48.6">V3</text>
<text x="61.7" y="51.3">V4</text>
<text x="69.3" y="50.1">28</text>
<text x="69.3" y="52.7">23</text>
<text x="100.5" y="50.1">6</text>
<text x="100.5" y="52.7">7</text>
<text x="106.7" y="48.6">PB1</text>
<text x="106.7" y="51.2">PB2</text>
<text x="106.7" y="53.9">PB3</text>
<text x="144.8" y="53.9">GND</text>
<text x="145.8" y="51.3">PA0</text>
<text x="145.8" y="48.6">PA1</text>
<text x="154.6" y="52.7">43</text>
<text x="154.6" y="50.1">44</text>
<text x="182.3" y="50.1">8</text>
<text x="195" y="50.1">1</text>
<text x="229.3" y="48.6">GND</text>
<text x="237.5" y="48.6">TX</text>
<text x="27.3" y="58.1">40</text>
<text x="27.3" y="55.4">39</text>
<text x="34.7" y="59.2">D0/SCLK/SCL</text>
<text x="34.7" y="56.6">D1/SID/SDA_IN</text>
<text x="60.7" y="59.3">IM2</text>
<text x="69.3" y="58.1">29</text>
<text x="100.5" y="55.4">8</text>
<text x="100.5" y="58.1">9</text>
<text x="106.7" y="56.6">PB4</text>
<text x="106.7" y="59.2">PB5</text>
<text x="144.4" y="59.3">UPDI</text>
<text x="145.1" y="56.6">VDD</text>
<text x="154.6" y="58.1">41</text>
<text x="154.6" y="55.4">42</text>
<text x="27.3" y="60.7">41</text>
<text x="27.3" y="63.4">42</text>
<text x="34.7" y="61.9">E</text>
<text x="34.7" y="64.6">R/W</text>
<text x="60.7" y="61.9">IM1</text>
<text x="69.3" y="60.7">30</text>
<text x="99.3" y="60.7">10</text>
<text x="99.5" y="63.4">11</text>
<text x="106.7" y="61.9">PC0</text>
<text x="106.7" y="64.6">PC1</text>
<text x="145.7" y="64.6">PF5</text>
<text x="145.7" y="61.9">PF6</text>
<text x="154.6" y="63.4">39</text>
<text x="154.6" y="60.7">40</text>
<text x="27.3" y="66.1">43</text>
<text x="27.3" y="71.4">44</text>
<text x="34.7" y="67.2">RS</text>
<text x="49" y="72" transform="rotate(-90 49 72)">C1-</text>
<text x="51.7" y="72" transform="rotate(-90 51.7 72)">C2-</text>
<text x="54.4" y="72" transform="rotate(-90 54.4 72)">C3-</text>
<text x="59.7" y="69.9">VDD</text>
<text x="69.3" y="68.7">31</text>
<text x="69.3" y="71.4">32</text>
<text x="99.3" y="66.1">12</text>
<text x="99.3" y="68.7">13</text>
<text x="99.3" y="71.4">14</text>
<text x="106.7" y="67.2">PC2</text>
<text x="106.7" y="69.9">PC3</text>
<text x="145.7" y="69.9">PF3</text>
<text x="145.7" y="67.3">PF4</text>
<text x="154.6" y="71.4">36</text>
<text x="154.6" y="68.7">37</text>
<text x="154.6" y="66.1">38</text>
<text x="34.7" y="72.6">RST</text>
<text x="59.5" y="72.6">GND</text>
<text x="99.3" y="74.1">15</text>
<text x="99.3" y="76.8">16</text>
<text x="106.7" y="72.6">VDD_2</text>
<text x="106.7" y="75.2">GND_2</text>
<text x="106.7" y="77.9">PC4</text>
<text x="132.4" y="77.9">PF0_(XTAL32K1)</text>
<text x="132.4" y="75.2">PF1_(XTAL32K2)</text>
<text x="145.7" y="72.6">PF2</text>
<text x="154.6" y="76.8">34</text>
<text x="154.6" y="74.1">35</text>
<text x="202.2" y="76.2" transform="rotate(-90 202.2 76.2)">1</text>
<text x="207.6" y="76.2" transform="rotate(-90 207.6 76.2)">2</text>
<text x="47.8" y="79.3" transform="rotate(-90 47.8 79.3)">20</text>
<text x="50.5" y="79.3" transform="rotate(-90 50.5 79.3)">21</text>
<text x="53.2" y="79.3" transform="rotate(-90 53.2 79.3)">22</text>
<text x="99.3" y="79.4">17</text>
<text x="99.3" y="82">18</text>
<text x="106.7" y="80.6">PC5</text>
<text x="106.7" y="83.2">PC6</text>
<text x="145.6" y="83.2">PE2</text>
<text x="145.6" y="80.6">PE3</text>
<text x="154.6" y="82">32</text>
<text x="154.6" y="79.4">33</text>
<text x="99.3" y="84.7">19</text>
<text x="99.3" y="87.4">20</text>
<text x="106.7" y="85.9">PC7</text>
<text x="106.7" y="88.6">PD0</text>
<text x="145.6" y="88.6">PE0</text>
<text x="145.6" y="85.9">PE1</text>
<text x="154.6" y="87.4">30</text>
<text x="154.6" y="84.7">31</text>
<text x="49" y="93">2</text>
<text x="56.3" y="93">1</text>
<text x="99.3" y="90">21</text>
<text x="99.3" y="92.7">22</text>
<text x="99.3" y="95.4">23</text>
<text x="106.7" y="91.2">PD1</text>
<text x="106.7" y="93.9">PD2</text>
<text x="142.4" y="91.2">GND_3</text>
<text x="143.8" y="93.9">AVDD</text>
<text x="154.6" y="95.4">27</text>
<text x="154.6" y="92.7">28</text>
<text x="154.6" y="90">29</text>
<text x="202.2" y="94.1" transform="rotate(-90 202.2 94.1)">3</text>
<text x="207.6" y="94.1" transform="rotate(-90 207.6 94.1)">4</text>
<text x="61.8" y="98.6">1</text>
<text x="69.1" y="98.6">2</text>
<text x="99.3" y="98">24</text>
<text x="106.7" y="96.6">PD3</text>
<text x="106.7" y="99.2">PD4</text>
<text x="145.5" y="101.9">PD5</text>
<text x="145.5" y="99.2">PD6</text>
<text x="145.5" y="96.6">PD7</text>
<text x="154.6" y="100.7">25</text>
<text x="154.6" y="98">26</text>
<text x="48.8" y="104.7">2</text>
<text x="56" y="104.7">1</text>
<text x="61.3" y="111.4">1</text>
<text x="68.6" y="111.4">2</text>
<text x="48.5" y="117.8">2</text>
<text x="55.8" y="117.8">1</text>
<text x="61.6" y="124.2">1</text>
<text x="68.9" y="124.2">2</text>
<text x="109.2" y="130.9" transform="rotate(-90 109.2 130.9)">1</text>
<text x="114.5" y="130.9" transform="rotate(-90 114.5 130.9)">2</text>
<text x="203.6" y="130" transform="rotate(-90 203.6 130)">1</text>
<text x="208.9" y="130" transform="rotate(-90 208.9 130)">2</text>
<text x="109.2" y="148.8" transform="rotate(-90 109.2 148.8)">3</text>
<text x="114.5" y="148.8" transform="rotate(-90 114.5 148.8)">4</text>
<text x="203.6" y="148" transform="rotate(-90 203.6 148)">3</text>
<text x="208.9" y="148" transform="rotate(-90 208.9 148)">4</text>
<text x="17.6" y="174.6">1</text>
<text x="17.6" y="177.3">2</text>
<text x="60.2" y="174.6">P$1</text>
<text x="60.2" y="179.9">P$2</text>
<text x="69.1" y="175.7">INPUT</text>
<text x="79" y="178.4">OUTPUT</text>
<text x="93.1" y="177.3">P$3</text>
<text x="69.1" y="181.1">GROUND</text>
</g>
<g font-size="1.9" fill="#c90d0c">
<text x="232.2" y="23.8">ESP1</text>
<text x="194.3" y="45.6" transform="rotate(-90 194.3 45.6)">3</text>
<text x="194.3" y="43" transform="rotate(-90 194.3 43)">4</text>
<text x="185.5" y="52.7" transform="rotate(-90 185.5 52.7)">ON</text>
<text x="194.3" y="50.7" transform="rotate(-90 194.3 50.7)">1</text>
<text x="194.3" y="48.3" transform="rotate(-90 194.3 48.3)">2</text>
</g>
<g font-size=".6" fill="#ffba08">
<text x="224.2" y="83.7" transform="rotate(-90 224.2 83.7)">SpiceOrder 1</text>
<text x="224.2" y="89" transform="rotate(-90 224.2 89)">SpiceOrder 2</text>
<text x="225.5" y="137.5" transform="rotate(-90 225.5 137.5)">SpiceOrder 1</text>
<text x="131.1" y="143.7" transform="rotate(-90 131.1 143.7)">SpiceOrder 2</text>
<text x="131.1" y="138.3" transform="rotate(-90 131.1 138.3)">SpiceOrder 1</text>
<text x="225.5" y="142.9" transform="rotate(-90 225.5 142.9)">SpiceOrder 2</text>
</g>
</svg>
